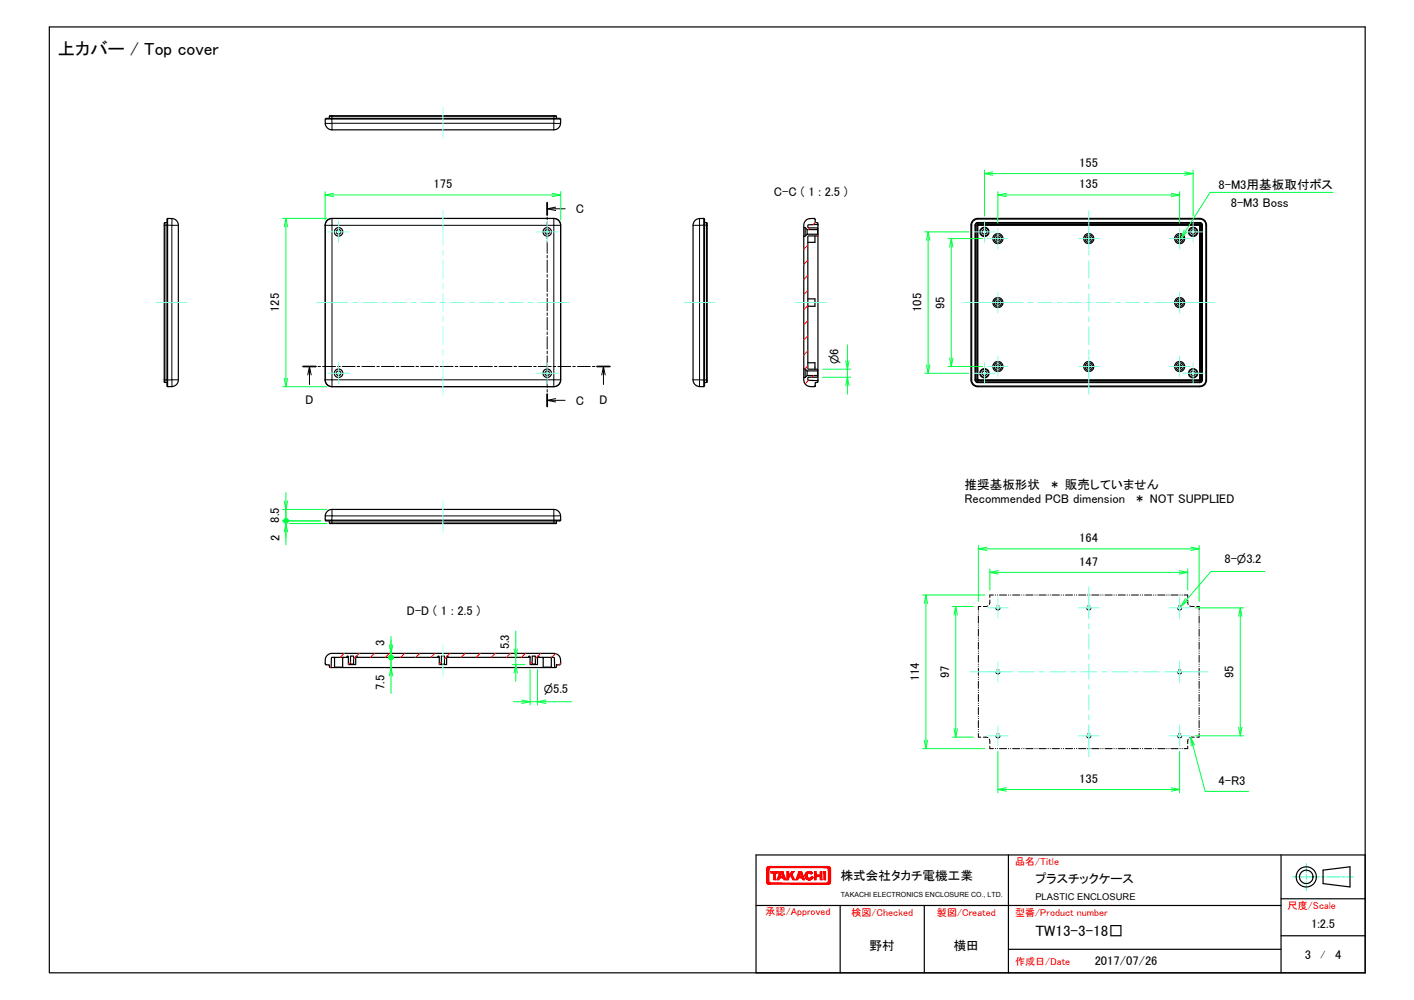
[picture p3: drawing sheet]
<svg xmlns="http://www.w3.org/2000/svg" width="420mm" height="297mm" viewBox="0 0 420 297" stroke-linecap="round" stroke-linejoin="round" font-family="sans-serif">
<g fill="none" stroke="#000" stroke-width=".3">
<path d="M96.7 36.6h67.9v2M97.9 34.5h.7M98.6 34.4v.1M98.6 34.5h66M98.6 34.5v4.1M164.6 34.4v.1M164.6 34.5v2.1h2M164.6 34.5h.7M48.8 66.9h.2M49 66.1v.8M49 66.9v45.9h-.2M51.1 64.9v2h-2.1"/>
<path d="M53 66.9h-1.9v45.9M96.7 66.9h1.9v45.9h-1.9zM98.6 64.9v2h66v-2h-66a2 2 0 0 0-1.9 2h-.1M162.6 60.2v3.7M162.6 64.5v.8M162.6 65.9v3.7M162.6 70.2v.7M162.6 71.6v3.6M162.6 75.9v.7M162.6 77.3v3.6M162.6 62h5.3M164.6 64.9a2 2 0 0 1 2 2v45.9h-2v-45.9h2"/>
<path d="M165.1 61.5l-2.5 .5 2.5 .5M207.9 64.9v47.9h-2M209.9 66.9h.2M209.9 66.1v.8M209.9 66.9v45.9h-2v2M209.9 66.9h-4M289.8 66.9h.1M289.8 66.9v46M290 66.9v45.9M290.3 66.9l.3 .1M290.5 66.1h.1M290.5 66.1l-.5 .3-.2 .5"/>
<path d="M290.5 66.3l-.7 .6M290.5 66.1h66M290.5 66.1v.2h66M290.5 66.7l.1 .1M290.6 67v45.8M290.6 66.8h65.8M290.6 66.8v.2M290.6 66.8l-.2 .1-.1 45.9M290.6 67h65.8M290.6 67h.1M356.4 66.8l.3 .1M356.4 67h.1"/>
<path d="M356.4 66.8v.2M356.4 67h.2v45.8h-.2M356.4 67v45.8M356.5 66.7l-.1 .1M356.5 66.1l.5 .3 .2 .5M356.5 66.1l.5 .8M356.5 66.1h.1M357 66.9h.2v45.9h-.2zM357.3 66.9h-.1M162.6 81.6v.7M162.6 83v3.6M162.6 87.2v.8"/>
<path d="M162.6 88.6v3.7M162.6 92.9v.8M162.6 94.3v3.7M162.6 98.6v.8M162.6 100v3.7M51.1 112.8h-2.1v.8M51.1 112.8h1.9M51.1 112.8v2M90.1 108.9h3.8M91.4 111.4l.6-2.5 .5 2.5M92 108.9v5.3M94.5 108.9h.7"/>
<path d="M95.9 108.9h3.8M96.7 112.8a2 2 0 0 0 1.9 2v.1M96.7 112.8l-.1 .1M98.6 112.8h66v2h-66zM100.3 108.9h.8M101.7 108.9h3.8M106.2 108.9h.7M107.5 108.9h3.8M112 108.9h.7M113.3 108.9h3.8M117.8 108.9h.7M119.2 108.9h3.8"/>
<path d="M123.6 108.9h.8M125 108.9h3.8M129.4 108.9h.8M130.8 108.9h3.8M135.3 108.9h.7M136.6 108.9h3.9M141.1 108.9h.7M142.5 108.9h3.8M146.9 108.9h.8M148.3 108.9h3.8M152.7 108.9h.8M154.1 108.9h3.9"/>
<path d="M158.6 108.9h.7M159.9 108.9h3.9M162.6 104.3v.8M162.6 105.7v3.7M162.6 110v.8M162.6 111.4v3.7M162.6 115.7v.8M162.6 117.1v3.7M162.6 118.9h5.3M164.4 108.9h.7M164.6 114.8v.1M165.1 118.4l-2.5 .5 2.5 .5"/>
<path d="M165.8 108.9h3.8M166.6 112.9v-.1a2 2 0 0 1-2 2M170.2 108.9h.8M171.6 108.9h3.8M176 108.9h.8M177.4 108.9h3.8M178.8 111.4l.5-2.5 .5 2.5M179.3 108.9v5.3M210.1 112.8h-.2v.8M290 112.8l.1 .4 .4 .2M290 112.8h-.1a.58 .58 0 0 0 .6 .8M290.5 113.4v.2h66"/>
<path d="M290.5 113.4h66M290.6 112.8h-.2l.1 .3M290.6 112.8h.1M290.6 112.8v.2l65.9 .1M290.6 112.8h65.8M356.4 112.8v.2l.3-.2M356.4 112.8h.1M357 112.8l-.2 .5-.3 .1M357.3 112.9l-.1-.1a.58 .58 0 0 1-.7 .7v-.1M96.7 153.2h1.9v2.1h66v.2M97.9 155.3h.7v.2M98.6 151.3v1.9h66"/>
<path d="M164.6 151.3v1.9M164.6 153.2v2.1h.7M164.6 153.2h2M294.1 178.2l-.1 1.3M295.2 176.7h-1.1v.8M295.7 176.7h.1M296.3 180h-.1M296.3 176.7h.1M296.8 180h.1M297 176.7h2.1M299.6 176.7h.2M300.3 176.7h.1"/>
<path d="M300.9 176.7h2.1M303.6 176.7h.1M304.2 176.7h.1M304.8 176.7h2.1M307.5 176.7h.1M308.1 176.7h.1M308.7 176.7h2.2M311.4 176.7h.1M312 176.7h.1M312.6 176.7h2.2M315.3 176.7h.1M315.9 176.7h.1"/>
<path d="M316.6 176.7h2.1M319.2 176.7h.1M319.9 176.7h.1M320.5 176.7h2.1M323.2 176.7h.1M323.3 180h-.1M323.8 180h.1M323.8 176.7h.1M324.4 176.7h2.1M327.1 176.7h.1M327.7 176.7h.1M328.3 176.7h2.2"/>
<path d="M331 176.7h.1M331.6 176.7h.1M332.3 176.7h2.1M334.9 176.7h.1M335.6 176.7h.1M336.2 176.7h2.1M338.8 176.7h.1M339.5 176.7h.1M340.1 176.7h2.1M342.8 176.7h.1M343.4 176.7h.1M344 176.7h2.1"/>
<path d="M346.7 176.7h.1M347.3 176.7h.1M347.9 176.7h2.2M350.3 180h-.1M350.6 176.7h.1M350.8 180h.1M351.2 176.7h.1M351.8 176.7h1.1v.8M352.9 178.2l.2 1.3M290.7 181.8h.1M290.7 182.4h.1M290.7 183v2.1"/>
<path d="M290.7 185.6v.1M290.7 186.2v.1M290.7 186.9v2.1M290.7 189.5v.1M290.7 190.1v.1M290.7 190.8v2M290.7 193.4v.1M290.7 194v.1M290.7 194.6v2.1M290.7 197.3v.1M290.7 197.9v.1M290.7 198.5v2.1"/>
<path d="M291.5 180.1h-.8v1.1M293.5 180l-1.3 .1M295.9 199.5a.63 .63 0 0 0 .6 .7 .63 .63 0 0 0 .6-.7M295.9 180.5a.63 .63 0 0 0 .6 .7 .63 .63 0 0 0 .6-.7M296.3 199h-.1M296.8 199h.1M322.9 180.5a.64 .64 0 0 0 .6 .7 .64 .64 0 0 0 .7-.7M349.9 199.5a.64 .64 0 0 0 .6 .7 .64 .64 0 0 0 .6-.7M349.9 180.5a.64 .64 0 0 0 .6 .7 .64 .64 0 0 0 .6-.7M350.3 199h-.1M350.8 199h.1M353.5 180l1.4 .1"/>
<path d="M355.6 180.1h.7v1.1M356.3 181.8h.1M356.3 182.4h.1M356.3 183v2.1M356.3 185.6v.1M356.3 186.2v.1M356.3 186.9v2.1M356.3 189.5v.1M356.3 190.1v.1M356.3 190.8v2M356.3 193.4v.1M356.3 194v.1"/>
<path d="M356.3 194.6v2.1M356.3 197.3v.1M356.3 197.9v.1M356.3 198.5v2.1M290.7 217.9v1.1h.8M290.7 201.1v.1M290.7 201.8h.1M290.7 202.4v2.1M290.7 205v.1M290.7 205.6v.1M290.7 206.3v2.1M290.7 208.9v.1"/>
<path d="M290.7 209.5v.1M290.7 210.1v2.2M290.7 212.8v.1M290.7 213.4v.1M290.7 214v2.2M290.7 216.7h.1M290.7 217.3v.1M292.2 219l1.3 .1M294 219.5l.1 1.4M295.9 218.5a.63 .63 0 0 0 .6 .7 .63 .63 0 0 0 .6-.7M296.3 218h-.1M296.8 218h.1"/>
<path d="M322.9 218.5a.64 .64 0 0 0 .6 .7 .64 .64 0 0 0 .7-.7M323.3 218h-.1M323.8 218h.1M349.9 218.5a.64 .64 0 0 0 .6 .7 .64 .64 0 0 0 .6-.7M350.3 218h-.1M350.8 218h.1M353.1 219.5l-.2 1.4M354.9 219l-1.4 .1M356.3 217.9v1.1h-.7M356.3 201.1v.1M356.3 201.8h.1M356.3 202.4v2.1"/>
<path d="M356.3 205v.1M356.3 205.6v.1M356.3 206.3v2.1M356.3 208.9v.1M356.3 209.5v.1M356.3 210.1v2.2M356.3 212.8v.1M356.3 213.4v.1M356.3 214v2.2M356.3 216.7h.1M356.3 217.3v.1M294.1 221.6v.8h1.1"/>
<path d="M295.7 222.4h.1M296.3 222.4h.1M297 222.4h2.1M299.6 222.4h.2M300.3 222.4h.1M300.9 222.4h2.1M303.6 222.4h.1M304.2 222.4h.1M304.8 222.4h2.1M307.5 222.4h.1M308.1 222.4h.1M308.7 222.4h2.2"/>
<path d="M311.4 222.4h.1M312 222.4h.1M312.6 222.4h2.2M315.3 222.4h.1M315.9 222.4h.1M316.6 222.4h2.1M319.2 222.4h.1M319.9 222.4h.1M320.5 222.4h2.1M323.2 222.4h.1M323.8 222.4h.1M324.4 222.4h2.1"/>
<path d="M327.1 222.4h.1M327.7 222.4h.1M328.3 222.4h2.2M331 222.4h.1M331.6 222.4h.1M332.3 222.4h2.1M334.9 222.4h.1M335.6 222.4h.1M336.2 222.4h2.1M338.8 222.4h.1M339.5 222.4h.1M340.1 222.4h2.1"/>
<path d="M342.8 222.4h.1M343.4 222.4h.1M344 222.4h2.1M346.7 222.4h.1M347.3 222.4h.1M347.9 222.4h2.2M350.6 222.4h.1M351.2 222.4h.1M352.9 221.6v.8h-1.1"/>
<circle cx="292.5" cy="68.9" r="1.39"/>
<circle cx="354.5" cy="68.9" r="1.4"/>
<circle cx="292.5" cy="110.9" r="1.4"/>
<circle cx="354.5" cy="110.9" r="1.4"/>
</g>
<g fill="none" stroke="#000" stroke-width=".36">
<path d="M14.7 8h390.9v281h-390.9zM96.6 35.3h70v1.3a2.01 2.01 0 0 1-2 2h-66a2 2 0 0 1-1.9-2zM96.8 35.3v-.1h1.8h67.8v.1M97.8 35.2l.3-.8h67l.2 .1 .1 .7M49.6 66.1l-.8 .2v47.1l.8 .2M49.8 65.1h-.2v49.6h.2M49.8 64.9h1.3a1.98 1.98 0 0 1 1.9 2v45.9a1.96 1.96 0 0 1-1.9 2l-1.3 .1zM97.1 65.6l.5-.4 1-.3h66a2 2 0 0 1 2 2v46a2.01 2.01 0 0 1-2 2h-66a1.97 1.97 0 0 1-2-2v-46zM206.6 65.4l.9-.4 1.6-.1v50l-1.2-.1a1.98 1.98 0 0 1-2-2v-45.9l.3-1zM209.1 65.1h.2v49.6h-.2M209.3 66.1l.8 .2v47.1l-.8 .2M238.8 67.6v2.5"/>
<path d="M238.8 70.1h.4l.6-.5h3.2v.5h-2.8l-.2 .2v39.2l.2 .2h2.8v.5h-3.2l-.6-.6h-.4zM239.2 67.6v2.5M239.5 65.4l.9-.4 1.6-.1 .2 .2v1l.7 .1 .1 .5-2.9 .1-.1 .7 .2 .2h2.8v.5h-3.2l-.6-.6h-.4l.2-1.4zM239.8 68.2v1.4M242.2 70.1v1.9h-2.2M243 68.2v1.4M243 66.7v46.4M289.1 65.7l.8-.5 .6-.1h66a1.83 1.83 0 0 1 1.8 1.8v46a1.79 1.79 0 0 1-1.8 1.8h-66a1.83 1.83 0 0 1-1.8-1.8v-46zM289.2 65.3l1.3-.4h66a1.97 1.97 0 0 1 2 2v46a1.93 1.93 0 0 1-2 2h-66a2 2 0 0 1-2-2v-46l.1-.7zM290 66.3l.5-.2 66.4 .1 .4 .7-.1 46.4-.7 .3-66.4-.1-.3-.6v-46zM290.4 66.7h66.3v46.3l-66.2 .1zM240 88.8h2.2v2.2h-2.2"/>
<path d="M238.8 109.6v2.5M238.8 112.1h.4l.6-.6h3.2v.6l-2.9 .1v.7l2.9 .2-.1 .5h-.7v1.1l-.2 .2-1.2-.1a2.14 2.14 0 0 1-2-2.7zM239.2 109.6v2.5M239.8 110.2v1.3M240 107.8h2.2v1.9M243 110.2v1.3M96.8 154.5a.91 .91 0 0 0 1.2 .2h68.4v-.2M97.1 152l.9-.6 .6-.1h66a2 2 0 0 1 2 1.9v1.3h-70l.1-1.6zM165.4 154.7l-.1 .6-.2 .2h-67l-.3-.8M97.1 194.8l.6-.5 .9-.2h66a2 2 0 0 1 2 1.9v1.3h-.2v.2h-1l-.1 .7-.5 .1-.2-3h-4.5l-.2-.4-.2 .2v2.3l-.6-.1v-2.4h-1l-.1 2.5h-.5v-2.3l-.2-.2-.2 .4h-24l-.2-.4-.2 .2v2.3l-.6-.1v-2.4h-.9l-.2 2.5h-.5v-2.3l-.2-.2-.2 .4h-24l-.2-.4-.2 .2v2.3h-.5l-.1-2.5h-1v2.4l-.6 .1v-2.3l-.2-.2-.2 .4h-4.5l-.2 3h-.3l-.3-.8h-1l-.2-.2 .1-1.6zM98.4 198.3h66.4M102 195.3l-.2 .2v2.7h-2.4v-2.7l-.2-.2"/>
<path d="M103.1 195.3h.4M104 197.4h1.2M104.1 197.3h1M105.7 195.3h.4M130.1 195.3h.4M131 197.4h1.2M131.2 197.3h.9M132.7 195.3h.4M157.1 195.3h.4M158 197.4h1.2M158.1 197.3h1M159.7 195.3h.4"/>
<path d="M164 195.3l-.2 .2v2.7h-2.4v-2.7l-.2-.2M299.6 254v35M380.7 254v35M393.1 258.5l8-1v6l-8-1zM405.6 254h-180.9v35h180.9M224.7 269h156M249.6 269v20M274.6 269v20M380.7 278h24.9M380.7 267h24.9M299.6 282h81.1"/>
<circle cx="100.6" cy="68.9" r="1.27"/>
<circle cx="100.6" cy="68.9" r=".7"/>
<circle cx="162.6" cy="68.9" r="1.27"/>
<circle cx="162.6" cy="68.9" r=".69"/>
<circle cx="292.5" cy="68.9" r="1.21"/>
<circle cx="292.5" cy="68.9" r=".69"/>
<circle cx="296.5" cy="70.9" r="1.5"/>
<circle cx="296.5" cy="70.9" r=".47"/>
<circle cx="296.5" cy="70.9" r=".58"/>
<circle cx="296.5" cy="70.9" r="1.1"/>
<circle cx="323.5" cy="70.8" r=".59"/>
<circle cx="323.5" cy="70.9" r=".47"/>
<circle cx="323.5" cy="70.9" r="1.1"/>
<circle cx="323.5" cy="70.9" r="1.5"/>
<circle cx="350.5" cy="70.9" r=".58"/>
<circle cx="350.5" cy="70.9" r=".48"/>
<circle cx="350.5" cy="70.9" r="1.5"/>
<circle cx="350.5" cy="70.9" r="1.1"/>
<circle cx="354.5" cy="68.9" r="1.2"/>
<circle cx="354.5" cy="68.9" r=".7"/>
<circle cx="296.5" cy="89.9" r="1.5"/>
<circle cx="296.5" cy="89.9" r=".46"/>
<circle cx="296.5" cy="89.9" r=".58"/>
<circle cx="296.5" cy="89.9" r="1.1"/>
<circle cx="350.5" cy="89.9" r=".58"/>
<circle cx="350.5" cy="89.9" r=".47"/>
<circle cx="350.5" cy="89.9" r="1.49"/>
<circle cx="350.5" cy="89.9" r="1.1"/>
<circle cx="100.6" cy="110.9" r=".69"/>
<circle cx="100.6" cy="110.9" r="1.26"/>
<circle cx="162.6" cy="110.9" r=".67"/>
<circle cx="162.6" cy="110.9" r="1.26"/>
<circle cx="292.5" cy="110.9" r="1.2"/>
<circle cx="292.5" cy="110.9" r=".67"/>
<circle cx="296.5" cy="108.9" r="1.49"/>
<circle cx="296.5" cy="108.9" r=".46"/>
<circle cx="296.5" cy="108.9" r="1.1"/>
<circle cx="296.5" cy="108.9" r=".58"/>
<circle cx="323.5" cy="108.9" r=".59"/>
<circle cx="323.5" cy="108.9" r=".47"/>
<circle cx="323.5" cy="108.9" r="1.1"/>
<circle cx="323.5" cy="108.9" r="1.49"/>
<circle cx="350.5" cy="108.9" r=".47"/>
<circle cx="350.5" cy="108.9" r=".59"/>
<circle cx="350.5" cy="108.9" r="1.48"/>
<circle cx="350.5" cy="108.9" r="1.1"/>
<circle cx="354.5" cy="110.9" r="1.19"/>
<circle cx="354.5" cy="110.9" r=".69"/>
<circle cx="388.2" cy="260.5" r="2"/>
<circle cx="388.2" cy="260.5" r="3"/>
</g>
<g fill="#f00" stroke="#f00" stroke-width=".3">
<path d="M246.1 258.3l.7 3.7-.7-.3z"/>
<path d="M246.1 261.7l.7 .3-.7-.1z"/>
<path d="M246.1 261.9l.7 .1z"/>
<path d="M246.1 262l.6 .3-.8-.2z"/>
<path d="M246.1 262l.7 .1-.1 .2z"/>
<path d="M246.1 262h.7v.1z"/>
<path d="M245.8 262.2l.7 .4z"/>
<path d="M245.9 262.1l.7 .4-.1 .1z"/>
<path d="M245.9 262.1l.8 .2-.1 .2z"/>
<path d="M245.7 262.3l.4 .4z"/>
<path d="M245.8 262.2l.5 .5z"/>
<path d="M245.8 262.2l.7 .4-.2 .1z"/>
<path d="M245.5 262.3l.6 .4z"/>
<path d="M229.1 262.3h16.4l.6 .4z"/>
<path d="M228.5 262.7l.6-.4 17 .4z"/>
<path d="M228.5 262.7l.6-.4z"/>
<path d="M228.8 262.2l.1 .1-.4 .4z"/>
<path d="M228.1 262.6l.7-.4z"/>
<path d="M228.1 262.6l.7-.4-.5 .5z"/>
<path d="M228.3 262.7l.5-.5z"/>
<path d="M227.9 262.3l.8-.2z"/>
<path d="M227.9 262.3l.8-.2-.7 .4z"/>
<path d="M228 262.5l.7-.4-.6 .5z"/>
<path d="M227.8 262h.8z"/>
<path d="M227.8 262h.8l-.8 .1z"/>
<path d="M227.8 262.1l.8-.1-.7 .3z"/>
<path d="M227.8 262l.7-.3v.2z"/>
<path d="M228.5 258.3v3.4l-.7 .3z"/>
<path d="M227.8 258.1l.7 .2-.7 3.7z"/>
<path d="M227.8 258.1h.7v.2z"/>
<path d="M227.8 258.1l.8-.1z"/>
<path d="M227.9 257.7l.8 .2z"/>
<path d="M227.9 257.7l.7 .3-.8-.1z"/>
<path d="M227.8 257.9l.8 .1-.8 .1z"/>
<path d="M228.1 257.5l.7 .3z"/>
<path d="M228 257.6l.1-.1 .6 .4z"/>
<path d="M228 257.6l.7 .3-.8-.2z"/>
<path d="M228.5 257.4l.4 .3z"/>
<path d="M228.3 257.4l.5 .4z"/>
<path d="M228.1 257.5l.2-.1 .5 .4z"/>
<path d="M228.5 257.4l.6 .3z"/>
<path d="M228.5 257.4l17 .3h-16.4z"/>
<path d="M228.5 257.4h17.6l-.6 .3z"/>
<path d="M245.5 257.7l.6-.3z"/>
<path d="M245.7 257.7l.4-.3z"/>
<path d="M245.8 257.8l.7-.3-.6 .4z"/>
<path d="M245.8 257.8l.5-.4 .2 .1z"/>
<path d="M246.1 257.4h.2l-.5 .4z"/>
<path d="M245.9 257.9l.8-.2z"/>
<path d="M245.9 257.9l.7-.3 .1 .1z"/>
<path d="M245.9 257.9l.6-.4 .1 .1z"/>
<path d="M246.1 258l.7 .1z"/>
<path d="M246.1 258l.7-.1v.2z"/>
<path d="M246.1 258l.6-.3 .1 .2z"/>
<path d="M246.1 258.1h.7l-.7 .2z"/>
<path d="M246.1 258.3l.7-.2v3.9z"/>
<path d="M230.5 259.4l.8-.5v.5z"/>
<path d="M229 258.9h2.3l-.8 .5z"/>
<path d="M229 258.9l1.5 .5h-.6z"/>
<path d="M229 258.9l.9 .5h-.9z"/>
<path d="M229.9 259.4l.6 1.9h-.6z"/>
<path d="M229.9 259.4h.6v1.9z"/>
<path d="M231.9 260.3h.6l.2 .5z"/>
<path d="M232.5 260.3l1 1-.8-.5z"/>
<path d="M232.6 258.9l.9 2.4-1-1z"/>
<path d="M231.8 258.9l.4 .5-.3 .9z"/>
<path d="M231.8 258.9l.1 1.4-1 1z"/>
<path d="M231.9 260.3l-.2 .5-.8 .5z"/>
<path d="M230.9 261.3l.8-.5-.2 .5z"/>
<path d="M231.8 258.9h.8l-.4 .5z"/>
<path d="M232.6 258.9l-.1 1.4-.3-.9z"/>
<path d="M231.9 260.3l.8 .5h-1z"/>
<path d="M232.7 260.8l.8 .5h-.6z"/>
<path d="M235.3 259.7l.3 1.6-.7-1.2z"/>
<path d="M234.4 259.9l.9-.2-.4 .4z"/>
<path d="M234.4 259.9l.5 .2-.5 .6z"/>
<path d="M234.4 259.9v.8l-.6 .6z"/>
<path d="M234.4 260.7v.6h-.6z"/>
<path d="M235.3 259.7l.9 1.6h-.6z"/>
<path d="M235.3 258.9h.8l-.8 .8z"/>
<path d="M235.3 258.9v.8l-.9 .2z"/>
<path d="M233.8 258.9h.6v1z"/>
<path d="M233.8 258.9l.6 1-.6 1.4z"/>
<path d="M237.5 260.3h.6l.2 .5z"/>
<path d="M238.1 260.3l1 1-.8-.5z"/>
<path d="M238.2 258.9l.9 2.4-1-1z"/>
<path d="M237.4 258.9l.4 .5-.3 .9z"/>
<path d="M237.4 258.9l.1 1.4-1 1z"/>
<path d="M237.5 260.3l-.2 .5-.8 .5z"/>
<path d="M236.5 261.3l.8-.5-.2 .5z"/>
<path d="M237.4 258.9h.8l-.4 .5z"/>
<path d="M238.2 258.9l-.1 1.4-.3-.9z"/>
<path d="M237.5 260.3l.8 .5h-1z"/>
<path d="M238.3 260.8l.8 .5h-.6z"/>
<path d="M241 259.6l.5-.3z"/>
<path d="M241.4 259.2l-.4 .4z"/>
<path d="M241 259.5l.4-.3z"/>
<path d="M241.3 259.1l-.3 .4z"/>
<path d="M241.3 259.1l-.4 .4z"/>
<path d="M240.9 259.5l.4-.4z"/>
<path d="M241.2 259.1l-.3 .4z"/>
<path d="M241.1 259l-.3 .4z"/>
<path d="M240.9 258.9l-.1 .5z"/>
<path d="M240.8 258.9l-.1 .5z"/>
<path d="M240.8 258.9l-.2 .5z"/>
<path d="M240.7 258.9l-.1 .5z"/>
<path d="M240.5 258.8v.5z"/>
<path d="M240.4 258.8l.1 .5z"/>
<path d="M240.3 258.9l.1 .4z"/>
<path d="M240.1 258.9l.2 .4z"/>
<path d="M240.1 258.9l.2 .5z"/>
<path d="M240 258.9l.3 .5z"/>
<path d="M240 258.9l.2 .5z"/>
<path d="M239.9 259l.3 .4z"/>
<path d="M239.8 259l.3 .4z"/>
<path d="M239.8 259l.3 .5z"/>
<path d="M239.7 259.1l.4 .4z"/>
<path d="M239.7 259.1l.3 .4z"/>
<path d="M239.6 259.2l.4 .3z"/>
<path d="M239.6 259.2l.4 .4z"/>
<path d="M239.6 259.2l.4 .4-.5-.3z"/>
<path d="M239.5 259.3l.5 .3z"/>
<path d="M239.5 259.3l.4 .4z"/>
<path d="M239.4 259.4l.5 .3z"/>
<path d="M239.3 259.5l.5 .3z"/>
<path d="M239.3 259.6l.5 .2z"/>
<path d="M239.3 259.6l.5 .3z"/>
<path d="M239.2 259.8l.6 .1z"/>
<path d="M239.2 259.9h.6z"/>
<path d="M239.2 259.9l.6 .1h-.6z"/>
<path d="M239.2 260l.6 .1z"/>
<path d="M239.2 260.2l.6-.1z"/>
<path d="M239.2 260.2h.6z"/>
<path d="M239.2 260.3l.6-.1z"/>
<path d="M239.2 260.3h.6z"/>
<path d="M239.2 260.4l.6-.1z"/>
<path d="M239.3 260.5l.5-.1z"/>
<path d="M239.3 260.7l.5-.2z"/>
<path d="M239.4 260.8l.4-.3z"/>
<path d="M239.4 260.8l.5-.3-.4 .4z"/>
<path d="M239.5 260.9l.4-.4z"/>
<path d="M239.5 260.9l.5-.3z"/>
<path d="M239.5 261l.5-.4z"/>
<path d="M239.5 261l.5-.3z"/>
<path d="M240 260.7l-.4 .4z"/>
<path d="M239.6 261.1l.4-.4-.3 .5z"/>
<path d="M240 260.7l-.3 .5z"/>
<path d="M240.1 260.8l-.4 .4z"/>
<path d="M240.1 260.8l-.3 .4z"/>
<path d="M240.1 260.8l-.1 .5z"/>
<path d="M240.2 260.9l-.2 .4z"/>
<path d="M240.2 260.9l-.1 .4z"/>
<path d="M240.3 260.9l-.1 .5z"/>
<path d="M240.4 260.9l-.2 .5z"/>
<path d="M240.4 260.9v.5z"/>
<path d="M240.4 260.9l.1 .5z"/>
<path d="M240.5 260.9l.1 .5z"/>
<path d="M240.6 260.9v.5z"/>
<path d="M240.6 260.9l.2 .4z"/>
<path d="M240.7 260.9l.2 .4z"/>
<path d="M240.7 260.9l.3 .4z"/>
<path d="M240.8 260.8l.2 .5z"/>
<path d="M240.9 260.8l.2 .4z"/>
<path d="M240.9 260.8l.3 .4z"/>
<path d="M240.9 260.7l.3 .5z"/>
<path d="M240.9 260.7l.4 .3z"/>
<path d="M241 260.7l.4 .2z"/>
<path d="M241 260.6l.4 .3z"/>
<path d="M241 260.6l.5 .2z"/>
<path d="M241.1 260.5l.4 .3z"/>
<path d="M241.1 260.5l.5 .3z"/>
<path d="M241.1 260.5l.5 .1z"/>
<path d="M241.1 260.4l.5 .2z"/>
<path d="M242 258.9h.6v1z"/>
<path d="M242 258.9l.6 1-.6 1.4z"/>
<path d="M242.6 259.9v.5l-.6 .9z"/>
<path d="M242.6 260.4v.9h-.6z"/>
<path d="M242.6 259.9l1.1 .5h-1.1z"/>
<path d="M242.6 259.9h1.1v.5z"/>
<path d="M243.7 259.9l.5 1.4-.5-.9z"/>
<path d="M244.2 258.9v2.4l-.5-1.4z"/>
<path d="M243.7 260.4l.5 .9h-.5z"/>
<path d="M243.7 258.9h.5l-.5 1z"/>
<path d="M244.8 258.9h.5v2.4z"/>
<path d="M244.8 258.9l.5 2.4h-.5z"/>
</g>
<path d="M388.1 256.5v2.6M388.1 259.8v1.3M384.1 260.5h2.1M386.6 260.5h1.1M388.1 260.5h4M388.1 261.8v2.7M392.7 260.5h.9M394.2 260.5h4M398.7 260.5h.9M400.1 260.5h2.1" fill="none" stroke="#0ff" stroke-width=".3"/>
<path d="M162.6 60.2v3.7M90.1 108.9h3.8M162.6 117.1v3.7M177.4 108.9h3.8" fill="none" stroke="#000" stroke-width=".51"/>
<g fill="none" stroke="#f00" stroke-width=".3">
<path d="M240 77.3l-1.2 1.2M240 72.8l-1.2 1.2M240.7 67.7l-.5 .5M242.3 66.1l-.7 .6M243 69.9l-.2 .2M240 99.8l-1.2 1.2M240 95.3l-1.2 1.2M240 90.8l-1.2 1.2M240 86.3l-1.2 1.2M240 81.8l-1.2 1.2M240 104.2l-1.2 1.3M240 108.7l-.8 .9"/>
<path d="M240.3 113l-1 1M241.7 111.5l-.5 .6M98.4 198l-.3 .3M102.3 194.1l-1.2 1.2M104.1 196.7l-.6 .7M105.7 195.1l-.6 .7M106.8 194.1l-.9 .8M111.3 194.1l-1.2 1.2M115.7 194.1l-1.2 1.2M120.2 194.1l-1.2 1.2M124.7 194.1l-1.2 1.2M129.2 194.1l-1.2 1.2"/>
<path d="M131.2 196.6l-.7 .7M132.7 195.1l-.6 .6M133.7 194.1l-.8 .8M138.2 194.1l-1.2 1.2M142.7 194.1l-1.2 1.2M147.2 194.1l-1.2 1.2M151.7 194.1l-1.2 1.2M156.2 194.1l-1.3 1.2M158.1 196.6l-.6 .6M159.8 194.9l-.7 .7M160.6 194.1l-.8 .8M165 194.2l-1.1 1.1"/>
<path d="M166.4 197.3l-.2 .2M166.6 197.1l-.2 .2"/>
</g>
<g fill="none" stroke="#80ffff" stroke-width=".3">
<path d="M131.6 31.9v9.2M97.4 68.9h6.4M100.6 65.7v6.4M131.6 62.4v10.4M131.6 74.3v1.5M131.6 77.3v5.4M159.4 68.9h6.4M162.6 65.7v6.4M289.4 68.9h6.3M292.5 65.7v6.4M293.4 70.9h6.2M296.5 67.8v6.2"/>
<path d="M320.5 70.9h6.1M323.5 62.6v11.4M323.5 74.4v1.5M323.5 77.4v5.3M347.4 70.9h6.2M350.5 67.8v6.2M351.3 68.9h6.4M354.5 65.7v6.4M46.3 89.9h9.2M94.1 89.9h9.2M104.8 89.9h1.5M107.8 89.9h4.2"/>
<path d="M113.5 89.9h1.5M116.5 89.9h4.2M122.2 89.9h1.5M125.2 89.9h4.2M130.8 89.9h1.5M131.6 84.2v1.5M131.6 87.2v5.4M131.6 94v1.6M131.6 97.1v5.3M133.8 89.9h4.2M139.5 89.9h1.5M142.5 89.9h4.2"/>
<path d="M148.2 89.9h1.5M151.2 89.9h4.2M156.9 89.9h1.5M159.9 89.9h9.1M203.4 89.9h9M236.3 89.9h9.2M296.5 86.8v6.2M299.6 89.9h-13.4M299.9 89.9h4.1M305.5 89.9h1.5M308.5 89.9h4.1M314.1 89.9h1.5"/>
<path d="M317.1 89.9h4.2M322.8 89.9h1.5M323.5 84.2v1.5M323.5 87.2v5.3M323.5 94v1.5M323.5 97v5.4M325.8 89.9h4.1M331.4 89.9h1.5M334.4 89.9h4.1M340.1 89.9h1.5M343.1 89.9h4.1M347.4 89.9h13.4"/>
<path d="M350.5 86.8v6.2M97.4 110.9h6.4M100.6 107.7v6.3M131.6 103.9v1.6M131.6 107v10.3M159.4 110.9h6.4M162.6 107.7v6.3M289.4 110.9h6.3M292.5 107.7v6.3M293.4 108.9h6.2M296.5 105.8v6.2M320.5 108.9h6.1"/>
<path d="M323.5 103.9v1.4M323.5 105.8v11.4M347.4 108.9h6.2M350.5 105.8v6.2M351.3 110.9h6.4M354.5 107.7v6.3M131.6 148.8v9.2M296.5 177.4v6.3M323.5 174.3v9.5M350.5 177.4v6.3M131.6 191.6v9.2M288.2 199.6h12.8"/>
<path d="M293.4 180.6h6.3M296.5 196.4v6.3M302.5 199.6h4.8M308.8 199.6h1.5M311.8 199.6h4.8M318.1 199.6h1.5M320.4 180.6h6.3M321.1 199.6h4.8M323.5 185.3v1.5M323.5 188.3v4.5M323.5 194.3v1.5M323.5 197.3v4.5"/>
<path d="M327.4 199.6h1.5M330.4 199.6h4.8M336.7 199.6h1.5M339.7 199.6h4.8M346 199.6h12.8M347.4 180.6h6.3M350.5 196.4v6.3M293.4 218.6h6.3M296.5 215.4v6.3M320.4 218.6h6.3M323.5 203.3v1.5M323.5 206.3v4.5"/>
<path d="M323.5 212.3v1.5M323.5 215.3v9.6M347.4 218.6h6.3M350.5 215.4v6.3"/>
</g>
<g fill="none" stroke="#00ff3f" stroke-width=".3">
<path d="M96.6 57.9h70M96.6 56.9v8.5M99.1 57.4l-2.5 .5 2.5 .5M164.1 57.4l2.5 .5-2.5 .5M166.6 56.9v8.5M292.5 51.6h62M292.5 50.6v13.6M295 51.1l-2.5 .5 2.5 .5M296.5 56.9v9.4M296.5 57.9h54M299 57.4l-2.5 .5 2.5 .5M348 57.4l2.5 .5-2.5 .5"/>
<path d="M350.5 56.9v9.4M352 51.1l2.5 .5-2.5 .5M354.5 50.6v13.6M84 64.9h13.1M84.5 67.4l.5-2.5 .5 2.5M85 64.9v50M274.8 68.9h13.1M275.3 71.4l.5-2.5 .5 2.5M275.8 68.9v42M281.7 70.9h10.2M282.2 73.4l.5-2.5 .5 2.5M282.7 70.9v38"/>
<path d="M84 114.9h13.1M84.5 112.4l.5 2.5 .5-2.5M244.5 112.1h8.3M244.5 109.7h8.3M251.3 107.2l.5 2.5 .5-2.5M251.3 114.6l.5-2.5 .5 2.5M251.8 102.5v14.6M274.8 110.9h13.1M275.3 108.4l.5 2.5 .5-2.5M281.7 108.9h10.2M282.2 106.4l.5 2.5 .5-2.5M84 154.7h11.3"/>
<path d="M84 151.3h13.1M84.5 148.8l.5 2.5 .5-2.5M84.5 158l.5-2.5 .5 2.5M85 146.3v15.6M86.1 155.5h11M274.1 176.7h18.5M274.6 179.3l.5-2.6 .5 2.6M275.1 176.7v45.7M290.7 162v16.6M290.7 163h65.6M293.2 162.5l-2.5 .5 2.5 .5M294.1 169v6.3"/>
<path d="M294.1 170h58.8M296.6 169.5l-2.5 .5 2.5 .5M350.4 169.5l2.5 .5-2.5 .5M352.2 177.8l-1.2 2.3 2-1.6M352.9 169v6.3M353.8 162.5l2.5 .5-2.5 .5M356.3 162v16.6M375.9 169.8h-16.1l-8.8 10.3M115.7 191.6l.5 2.5 .5-2.5M116.2 189.1v2.5M116.2 190.3v15.7M152.2 197.4h3.8"/>
<path d="M152.7 192.8l.6 2.5 .4-2.5M152.7 199.9l.6-2.5 .4 2.5M153.3 187.4v15M157.5 198.9v10.5M159.7 198.9v10.5M283 180.1h6.2M283.5 182.7l.5-2.6 .5 2.6M284 180.1v38.9M355.2 180.6h14.3M368 183l.5-2.4 .5 2.4M368.5 180.6v38M115.7 200.8l.5-2.5 .5 2.5"/>
<path d="M152.5 208.4h17.3M155 207.9l2.5 .5-2.5 .6M162.2 207.9l-2.5 .5 2.5 .6M274.6 219.9l.5 2.5 .5-2.5M283 219h6.2M283.5 216.5l.5 2.5 .5-2.5M353.8 219l4.3 16.1h13M355.2 218.6h14.3M368 216l.5 2.6 .5-2.6M274.1 222.4h18.5M296.5 223.2v12.3M296.5 234.5h54"/>
<path d="M299 234l-2.5 .5 2.5 .5M348 234l2.5 .5-2.5 .5M350.5 223.2v12.3M354.9 221.3l-1.1-2.3 .2 2.5"/>
</g>
<g fill="#00ff3f" stroke="#00ff3f" stroke-width=".3">
<path d="M85.5 154.4l.1 .3z"/>
<path d="M85.4 154.2l.2 .5z"/>
<path d="M85.2 154.1l.4 .6z"/>
<path d="M85 154.1l.6 .6z"/>
<path d="M84.8 154.1l.8 .6z"/>
<path d="M84.6 154.2l.2-.1 .8 .6z"/>
<path d="M84.5 154.3l.1-.1 1 .5z"/>
<path d="M84.5 154.3l1.1 .4-1.2-.2z"/>
<path d="M84.4 154.5l1.2 .2-1.3-.1z"/>
<path d="M84.3 154.6l1.3 .1-1.3 .1z"/>
<path d="M84.3 154.8l1.3-.1-1.2 .3z"/>
<path d="M84.4 155l1.2-.3-1.1 .4z"/>
<path d="M84.5 155.1l1.1-.4-1 .6z"/>
<path d="M84.6 155.3l1-.6-.8 .6z"/>
<path d="M84.8 155.3l.8-.6z"/>
<path d="M85.6 154.7l-.6 .6z"/>
<path d="M85.6 154.7l-.4 .6z"/>
<path d="M85.6 154.7l-.2 .5z"/>
<path d="M85.6 154.7l-.1 .4z"/>
<path d="M85.6 154.7v.2z"/>
<path d="M116.7 194.9l.1 .4z"/>
<path d="M116.6 194.8l.2 .5z"/>
<path d="M116.4 194.7l.4 .6z"/>
<path d="M116.2 194.6l.6 .7z"/>
<path d="M116.1 194.6l.7 .7z"/>
<path d="M115.9 194.7l.2-.1 .7 .7z"/>
<path d="M115.7 194.9l.2-.2 .9 .6z"/>
<path d="M115.7 194.9l1.1 .4-1.2-.3z"/>
<path d="M115.6 195l1.2 .3-1.2-.1z"/>
<path d="M115.6 195.2l1.2 .1-1.2 .1z"/>
<path d="M115.6 195.4l1.2-.1-1.2 .2z"/>
<path d="M115.6 195.5l1.2-.2-1.1 .4z"/>
<path d="M115.7 195.7l1.1-.4-.9 .5z"/>
<path d="M115.9 195.8l.9-.5z"/>
<path d="M116.1 195.9l.7-.6z"/>
<path d="M116.8 195.3l-.6 .6z"/>
<path d="M116.8 195.3l-.4 .6z"/>
<path d="M116.8 195.3l-.2 .5z"/>
<path d="M116.8 195.3l-.1 .3z"/>
<path d="M116.8 195.3v.2z"/>
</g>
<path d="M396.1 57.2h-36.5l-7.4 11.6M351.6 69l-.6 1.7 1.6-1.7M351.9 68.3l-.2 .5M352.1 69l-1.1 1.7" fill="none" stroke="#00ff40" stroke-width=".3"/>
<text font-size="5.2" x="17.2" y="16.3">上カバー / Top cover</text>
<text font-size="4.5" x="307.6" y="278.1">TW13-3-18□</text>
<g font-size="3.7">
<text x="320.7" y="49.6">155</text>
<text x="128.8" y="55.9">175</text>
<text x="229.9" y="58.1">C-C ( 1 : 2.5 )</text>
<text x="320.7" y="55.9">135</text>
<text x="362" y="56.1">8-M3用基板取付ボス</text>
<text x="171.1" y="63.3">C</text>
<text x="365.7" y="61.3">8-M3 Boss</text>
<text x="83" y="92.7" transform="rotate(-90 83 92.7)">125</text>
<text x="273.8" y="92.7" transform="rotate(-90 273.8 92.7)">105</text>
<text x="280.7" y="91.8" transform="rotate(-90 280.7 91.8)">95</text>
<text x="249.2" y="105.3" transform="rotate(-90 249.2 105.3)">6</text>
<text x="90.8" y="119.9">D</text>
<text x="178.1" y="119.9">D</text>
<text x="171.1" y="120.2">C</text>
<text x="286.6" y="145.2">推奨基板形状　＊ 販売していません</text>
<text x="286.6" y="149.5">Recommended PCB dimension　＊ NOT SUPPLIED</text>
<text x="83" y="155.2" transform="rotate(-90 83 155.2)">8.5</text>
<text x="83" y="160.8" transform="rotate(-90 83 160.8)">2</text>
<text x="320.7" y="161">164</text>
<text x="363.8" y="167.1">8-</text>
<text x="370.4" y="167.1">3.2</text>
<text x="320.7" y="168">147</text>
<text x="120.9" y="182.6">D-D ( 1 : 2.5 )</text>
<text x="114.2" y="191.9" transform="rotate(-90 114.2 191.9)">3</text>
<text x="151.3" y="192.9" transform="rotate(-90 151.3 192.9)">5.3</text>
<text x="273.1" y="202.4" transform="rotate(-90 273.1 202.4)">114</text>
<text x="282" y="201.4" transform="rotate(-90 282 201.4)">97</text>
<text x="366.6" y="201.4" transform="rotate(-90 366.6 201.4)">95</text>
<text x="114.2" y="204.9" transform="rotate(-90 114.2 204.9)">7.5</text>
<text x="164.3" y="205.8">5.5</text>
<text x="320.7" y="232.5">135</text>
<text x="362.1" y="233.1">4-R3</text>
<text x="249.8" y="261.3">株式会社タカチ電機工業</text>
<text x="307.6" y="262.4">プラスチックケース</text>
<text x="389.6" y="275.8">1:2.5</text>
<text x="258.4" y="282.3">野村</text>
<text x="283.4" y="282.3">横田</text>
<text x="325.3" y="286.7">2017/07/26</text>
<text x="387.7" y="284.8">3</text>
<text x="396.7" y="284.8">4</text>
</g>
<text font-size="3.3" x="367.5" y="167.1">⌀</text>
<g font-size="3.2">
<text x="249.2" y="108.1" transform="rotate(-90 249.2 108.1)">⌀</text>
<text x="161.6" y="205.8">⌀</text>
</g>
<g font-size="3" fill="#f00">
<text x="301.7" y="257">品名/Title</text>
<text x="227.5" y="271.9">承認/Approved</text>
<text x="253" y="272.1">検図/Checked</text>
<text x="278.4" y="272">製図/Created</text>
<text x="301.7" y="272">型番/Product number</text>
<text x="382.6" y="270">尺度/Scale</text>
<text x="301.7" y="286.6">作成日/Date</text>
</g>
<text font-size="3" x="392.4" y="284.5">/</text>
<text font-size="2.8" x="307.6" y="267.4">PLASTIC ENCLOSURE</text>
<text font-size="2.1" x="249.8" y="266.6">TAKACHI ELECTRONICS ENCLOSURE CO., LTD.</text>
</svg>
